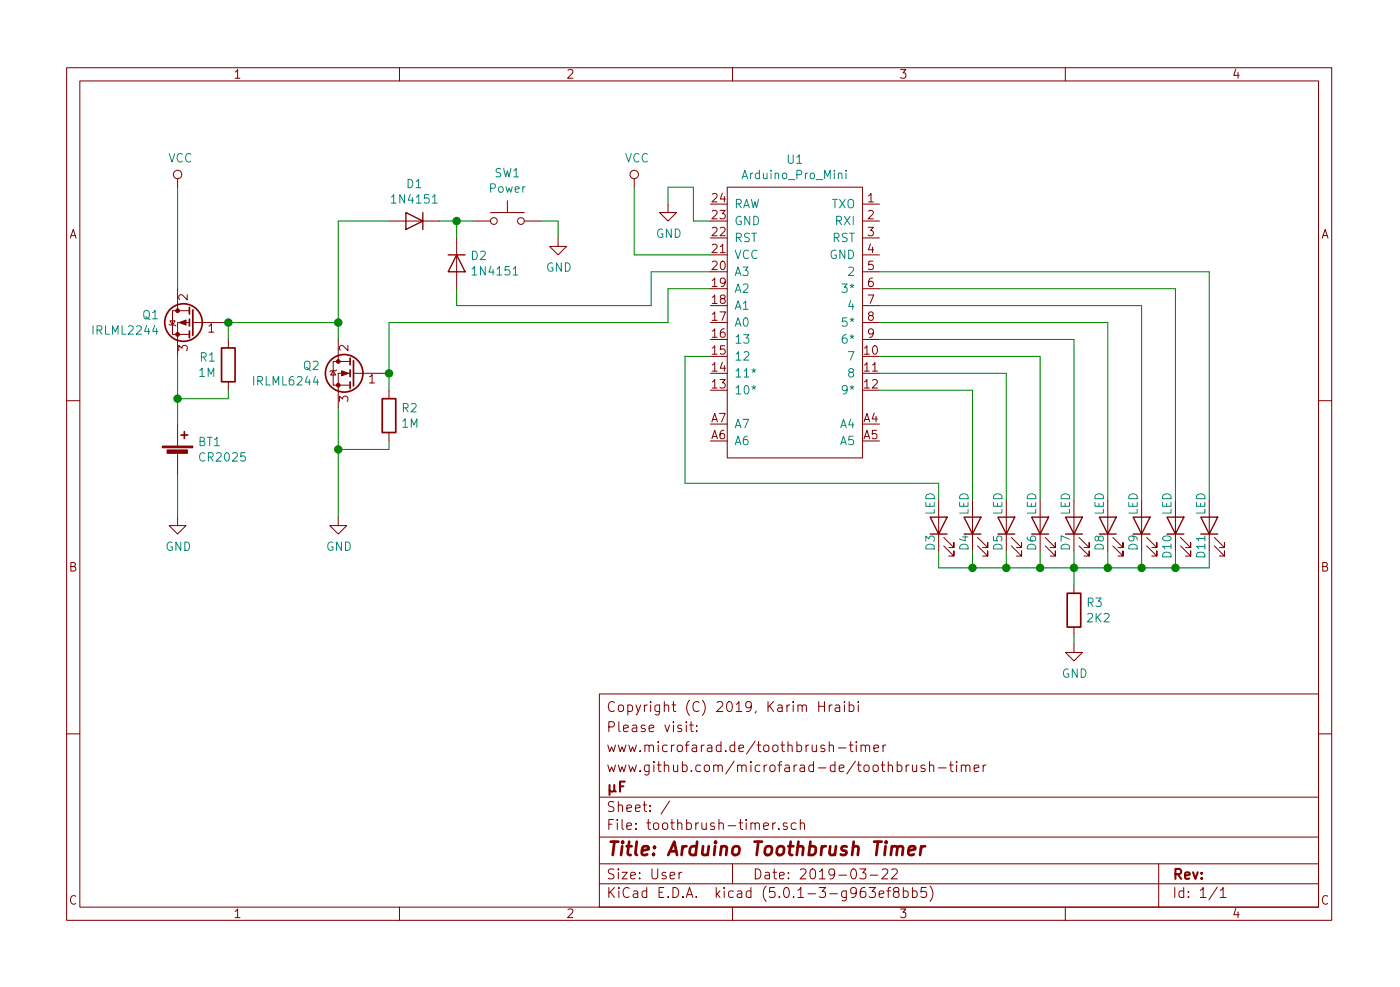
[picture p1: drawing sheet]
<svg xmlns="http://www.w3.org/2000/svg" width="210mm" height="148mm" viewBox="0 0 210 148" stroke-linecap="round" stroke-linejoin="round" font-family="sans-serif">
<g fill="none" stroke="#840000" stroke-width=".15">
<path d="M10 10.2h190v128h-190zM12 12.1h186v124.1h-186zM60 10.2v1.9M110 10.2v1.9M160 10.2v1.9M26.7 26.8v1.3M58.4 33.2h7.6M68.6 35.7v7.6M71.1 33.2h2.6M73.7 31.9h5M76.2 30.1v1.8M78.7 33.2h2.6"/>
<path d="M83.8 35.7v1.3h1.3l-1.3 1.3-1.3-1.3h1.3M95.2 26.8v1.3M100.3 30.6v1.3h1.3l-1.3 1.3-1.2-1.3h1.2M109.2 28.1h20.3v40.6h-20.3zM129.5 30.6h2.6M129.5 33.2h2.6M129.5 35.7h2.6M129.5 38.3h2.6M25.4 48.7l.1 .1h.8l.1 .1M25.5 48.2h.8l-.4 .6zM26.7 46.6h-.8v3.6h2.5M26.7 43.3v3.3"/>
<path d="M26.7 46.6h1.7M28.4 48.4h-1.7v5.1M29 48.4h.2M29.2 48.4h5.1M34.3 51v1.2M34.3 57.3v1.3M50 55.7l.4 .6h-.7zM50.5 55.5l-.1 .2h-.7l-.2 .1M50.8 54.3h-.8v3.5h2.6M50.8 54.3h1.8M50.8 51v3.3M52.6 56h-1.8v5.1"/>
<path d="M53.1 56h.2M53.3 56h5.1M58.4 58.6v1.3M129.5 40.8h2.6M129.5 43.3h2.6M129.5 45.9h2.6M129.5 48.4h2.6M129.5 51h2.6M10 60.2h2M26.7 77.6v1.3h1.2l-1.2 1.3-1.3-1.3h1.3M26.7 63.7v3.3M26.7 68v3.3"/>
<path d="M50.8 77.6v1.3h1.3l-1.3 1.3-1.3-1.3h1.3M58.4 64.9v1.3M141 77.6v2.6M146 77.6v2.6M151.1 77.6v2.6M156.2 77.6v2.6M161.3 77.6v2.6M166.4 77.6v2.6M171.4 77.6v2.6M176.5 77.6v2.6M181.6 77.6v5.1M198 60.2h2"/>
<path d="M141.7 81.9l1.6 1.6v-.8v.8h-.8M141.7 80.7l1.6 1.5v-.8v.8h-.8M146.8 81.9l1.5 1.6v-.8v.8h-.7M146.8 80.7l1.5 1.5v-.8v.8h-.7M151.9 81.9l1.5 1.6v-.8v.8h-.7M151.9 80.7l1.5 1.5v-.8v.8h-.7M157 81.9l1.5 1.6v-.8v.8h-.8M157 80.7l1.5 1.5v-.8v.8h-.8M161.3 96.7v1.3h1.3l-1.3 1.2-1.3-1.2h1.3M161.3 87.8v1.3M161.3 94.1v1.3M162.1 81.9l1.5 1.6v-.8v.8h-.8"/>
<path d="M162.1 80.7l1.5 1.5v-.8v.8h-.8M167.1 81.9l1.6 1.6v-.8v.8h-.8M167.1 80.7l1.6 1.5v-.8v.8h-.8M172.2 81.9l1.5 1.6v-.8v.8h-.7M172.2 80.7l1.5 1.5v-.8v.8h-.7M177.3 81.9l1.5 1.6v-.8v.8h-.7M177.3 80.7l1.5 1.5v-.8v.8h-.7M182.4 81.9l1.5 1.6v-.8v.8h-.8M182.4 80.7l1.5 1.5v-.8v.8h-.8M10 110.2h2M90 104.2h108v32h-108zM90 119.7h108"/>
<path d="M103.1 108.3l-.1 .1 .1 .1v-.2v.2M103.1 108.8v1M103.6 108.8h.5M103.8 108.3v1.3v.2h.3M104.6 109.7l.1 .1h-.1M104.6 108.9l.1 .1-.1 .1v-.2v.2M123 105.3v1.5M123 106h.8M123.8 105.3v1.5M124.5 105.8v1M125 105.8l-.3 .1-.2 .2M125.5 105.9l.1-.1 .4 .1 .1 .9"/>
<path d="M125.9 112.3h1.2M126.1 106.2l-.5 .1a.29 .29 0 0 0-.2 .2 .29 .29 0 0 0 .2 .3l.5-.1M126.8 105.3l-.1 .1 .1 .1 .1-.1-.1-.1v.2M126.8 105.8v1M127.5 105.9a.48 .48 0 0 1 .7 .1v.1v.6a.48 .48 0 0 1-.7 0M127.5 111.8h.6M127.5 105.3v1.5M127.8 111.3v1.3v.2h.3M128.6 111.3v.2l.1-.1-.1-.1v.2M128.6 111.8v1M128.9 105.3l-.1 .1 .1 .1v-.2v.2M128.9 105.8v1"/>
<path d="M129.3 112l.1-.1a.37 .37 0 0 1 .6 .1v.8M129.3 111.8v1M130 112l.2-.2 .3 .1 .1 .9M131.2 112.4l.8-.2-.1-.3-.4-.1-.3 .2 .1 .8h.2h.4M132.6 111.8v1M133 111.8l-.3 .1-.1 .2M136.5 114.8l-.3 .1-.1 .2M137 114.8l.1 1a.4 .4 0 0 0 .6-.1M137.7 114.8v1M138.9 114.9a.37 .37 0 0 0-.6 .1l.1 .3 .5 .1 .1 .2-.3 .2h-.4M139.6 115a.38 .38 0 0 1 .6 0v.8M139.6 114.3v1.5"/>
<path d="M140.9 115.3h1.2M142.6 114.8h.6M142.8 114.3v1.3l.4 .2M143.7 114.3l-.1 .1 .1 .1v-.1v-.1v.2M143.7 114.8v1M144.4 115v-.1a.37 .37 0 0 1 .6 .1v.8M144.4 114.8v1M145 115l.1-.1a.37 .37 0 0 1 .6 .1v.8M146.3 115.3l.7-.1-.1-.3-.4-.1-.2 .2 .1 .8h.1h.4M147.7 114.8v1M148.1 114.8l-.3 .1-.1 .2M198 110.2h2"/>
<path d="M60 136.2v2M90 132.7h108M90 129.7h108M90 125.7h108M100.6 120.3l-1.3 1.9M102 130.9v1M102.4 130.9l-.3 .1-.1 .2M110 129.7v3M110 136.2v2M114.7 124l.7-.1-.1-.3-.4-.1-.2 .2 .1 .7 .1 .1 .4-.1M116.1 123.5v1M116.5 123.5l-.3 .1-.1 .2"/>
<path d="M117 124.4v.1l-.1-.1 .1 .1M118.2 123.6l-.4-.1-.1 .1-.1 .2a.48 .48 0 0 0 .6 .3l.1 .1-.1 .2-.1 .1-.5-.1M119.6 123.6a.48 .48 0 0 0-.8 .2v.4a.48 .48 0 0 0 .8 .2M120.2 123.7a.38 .38 0 0 1 .6 0v.8M120.2 123v1.5M129.1 130.4h.9l-.4 .6 .3 .1a.61 .61 0 0 1 .1 .7l-.2 .1h-.5l-.2-.1M130.5 133.2h1l-.5 .6a.39 .39 0 0 1 .5 .3v.4l-.2 .2h-.5l-.3-.1M130.7 131.4h1.1M132 134.2l.7-.1v-.3l-.4-.1-.3 .2 .1 .8h.2h.4M132.5 130.6l.2-.2h.3l.3 .2v.3v.2l-.9 .8h.9M133.2 133.7h.6M133.8 133.2l-.3 .1-.1 .2v1.2"/>
<path d="M133.9 130.6l.2-.2 .5 .1a.37 .37 0 0 1 .1 .6l-.9 .8h1M134.5 133.9l-.3-.2v-.2a.48 .48 0 0 1 .7-.2l.1 .2-.1 .3-.6 .1a.48 .48 0 0 0-.1 .7 .51 .51 0 0 0 .8 0 .48 .48 0 0 0-.3-.7M135.7 133.8a.48 .48 0 0 1 .7 .2v.5a.48 .48 0 0 1-.7 .2M135.7 133.2v1.5M137 133.8l.5-.1 .2 .3v.6l-.2 .1h-.5M137 133.2v1.5M139.1 133.2h-.7l-.1 .7a.62 .62 0 0 1 .7 0l.2 .2-.1 .5-.2 .1h-.4l-.2-.1M139.7 133a1.71 1.71 0 0 1 0 2.3M160 136.2v2M174 129.7v6.5M182.8 133.2l-1.2 1.9M183.3 133.7l.4-.5v1.5"/>
<path d="M183.3 134.7h.8"/>
<circle cx="26.7" cy="26.2" r=".63"/>
<circle cx="74.2" cy="33.2" r=".51"/>
<circle cx="78.2" cy="33.2" r=".51"/>
<circle cx="95.2" cy="26.2" r=".63"/>
</g>
<path d="M134.8 127.3a.47 .47 0 0 1 .4-.3 .47 .47 0 0 1 .4 .3l-.1 1.1M136.4 127.7l1-.2v-.4l-.6-.1-.3 .3-.1 .8 .1 .2 .2 .1 .5-.1M138.4 127l-.2 1.4M138.9 127a.55 .55 0 0 0-.6 .4" fill="none" stroke="#840000" stroke-width=".41"/>
<path d="M64.9 30.5h.8M125.9 26.1l.1-.1a.31 .31 0 0 1 .4 .2v.6M127.1 25.6v.1M127.1 26v.8M77.1 41.3h.7M112.9 58l.3 .2 .3-.2M112.9 55.5l.3 .1 .3-.1" fill="none" stroke="#008484" stroke-width=".15"/>
<g fill="none" stroke="#840000" stroke-width=".25">
<path d="M28.4 46.1v1.1M28.4 47.9v1M28.4 49.7v1M29 46.5v3.8M33.3 52.2h2v5.1h-2zM52.6 53.8v1M52.6 55.5v1M52.6 57.3v1M53.1 54.1v3.8M57.4 59.9h2v5h-2zM27.2 65.3h1M27.7 64.8v1"/>
<path d="M160.3 89.1h2v5h-2z"/>
<circle cx="27.6" cy="48.4" r="2.82"/>
<circle cx="51.7" cy="56" r="2.82"/>
</g>
<g fill="none" stroke="#840000" stroke-width=".2">
<path d="M61 31.9l2.5 1.3-2.5 1.3zM63.5 31.9v2.6M67.3 38.3h2.5M68.6 38.3l1.2 2.5h-2.5zM139.7 77.6h2.5l-1.2 2.6zM144.8 77.6h2.5l-1.3 2.6zM149.9 77.6h2.5l-1.3 2.6zM154.9 77.6h2.6l-1.3 2.6zM160 77.6h2.6l-1.3 2.6zM165.1 77.6h2.5l-1.2 2.6zM170.2 77.6h2.5l-1.3 2.6zM175.3 77.6h2.5l-1.3 2.6z"/>
<path d="M180.3 77.6h2.6l-1.3 2.6zM139.7 80.2h2.5M144.8 80.2h2.5M149.9 80.2h2.5M154.9 80.2h2.6M160 80.2h2.6M165.1 80.2h2.5M170.2 80.2h2.5M175.3 80.2h2.5M180.3 80.2h2.6"/>
</g>
<g fill="#840000" stroke="#840000" stroke-width=".15">
<path d="M24.4 67h4.6v.2h-4.6z"/>
<path d="M25.1 67.5h3v.6h-3z"/>
<path d="M51.3 55.7l1 .3-1 .4z"/>
<path d="M26.9 48.4l1-.4v.8z"/>
<circle cx="50.8" cy="57.8" r=".28"/>
<circle cx="50.8" cy="54.3" r=".28"/>
<circle cx="26.7" cy="50.2" r=".28"/>
<circle cx="26.7" cy="46.6" r=".28"/>
</g>
<g fill="none" stroke="#008400" stroke-width=".15">
<path d="M26.7 28.1v15.2M58.4 33.2h-7.6v17.8M66 33.2h5.1M68.6 33.2v2.5M81.3 33.2h2.5v2.5M95.2 28.1v10.2h11.5M100.3 30.6v-2.5h3.8v5.1h2.6M26.7 53.5v10.2M34.3 58.6v1.3h-7.6M50.8 48.4h-16.5v2.6M106.7 40.8h-8.9v5.1h-29.2v-2.6M106.7 43.3h-6.4v5.1h-41.9v10.2"/>
<path d="M106.7 53.5h-3.8v19.1h38.1v2.5M132.1 45.9h39.3v29.2M132.1 40.8h49.5v34.3M132.1 48.4h34.3v26.7M132.1 43.3h44.4v31.8M132.1 51h29.2v24.1M132.1 58.6h13.9v16.5M132.1 56h19v19.1M132.1 53.5h24.1v21.6M26.7 71.3v6.3M50.8 61.1v16.5M58.4 66.2v1.3h-7.6"/>
<path d="M141 82.7v2.6h40.6v-2.6M146 82.7v2.6M151.1 82.7v2.6M156.2 82.7v2.6M161.3 82.7v5.1M161.3 95.4v1.3M166.4 82.7v2.6M171.4 82.7v2.6M176.5 82.7v2.6"/>
</g>
<g fill="#008400" stroke="#008400" stroke-width=".25">
<circle cx="26.7" cy="59.9" r=".51"/>
<circle cx="68.6" cy="33.2" r=".51"/>
<circle cx="50.8" cy="67.5" r=".51"/>
<circle cx="50.8" cy="48.4" r=".51"/>
<circle cx="34.3" cy="48.4" r=".51"/>
<circle cx="58.4" cy="56" r=".51"/>
<circle cx="146.1" cy="85.3" r=".51"/>
<circle cx="151.1" cy="85.3" r=".51"/>
<circle cx="156.2" cy="85.3" r=".51"/>
<circle cx="161.3" cy="85.3" r=".51"/>
<circle cx="166.4" cy="85.3" r=".51"/>
<circle cx="171.5" cy="85.3" r=".51"/>
<circle cx="176.5" cy="85.3" r=".51"/>
</g>
<text font-size="2.8" fill="#840000" x="91" y="128.5">Title: Arduino Toothbrush Timer</text>
<g font-size="2.1" fill="#840000">
<text x="91" y="106.9">Copyright (C) 2019, Karim Hraibi</text>
<text x="91" y="112.9">www.microfarad.de/toothbrush-timer</text>
<text x="91" y="109.9">Please visit:</text>
<text x="91" y="118.9">µF</text>
<text x="91" y="115.9">www.github.com/microfarad-de/toothbrush-timer</text>
<text x="91" y="124.6">File: toothbrush-timer.sch</text>
<text x="91" y="121.9">Sheet: /</text>
<text x="91" y="134.8">KiCad E.D.A. kicad (5.0.1-3-g963ef8bb5)</text>
<text x="91" y="132">Size: User</text>
<text x="113" y="132">Date: 2019-03-22</text>
<text x="176" y="132">Rev:</text>
<text x="176" y="134.8">Id: 1/1</text>
</g>
<g font-size="1.8" fill="#840000">
<text x="35" y="11.8">1</text>
<text x="85" y="11.8">2</text>
<text x="135" y="11.8">3</text>
<text x="185" y="11.8">4</text>
<text x="10.4" y="35.8">A</text>
<text x="107" y="35.5">22</text>
<text x="107" y="32.9">23</text>
<text x="107" y="30.4">24</text>
<text x="130.3" y="30.4">1</text>
<text x="130.3" y="32.9">2</text>
<text x="130.3" y="35.5">3</text>
<text x="198.4" y="35.8">A</text>
<text x="107" y="40.5">20</text>
<text x="107" y="38">21</text>
<text x="130.3" y="38">4</text>
<text x="130.3" y="40.5">5</text>
<text x="28.2" y="45.1" transform="rotate(-90 28.2 45.1)">2</text>
<text x="107" y="45.6">18</text>
<text x="107" y="43.1">19</text>
<text x="130.3" y="43.1">6</text>
<text x="130.3" y="45.6">7</text>
<text x="28.2" y="52.7" transform="rotate(-90 28.2 52.7)">3</text>
<text x="31.3" y="49.9">1</text>
<text x="52.3" y="52.7" transform="rotate(-90 52.3 52.7)">2</text>
<text x="107" y="53.2">15</text>
<text x="107" y="50.7">16</text>
<text x="107" y="48.2">17</text>
<text x="129.8" y="53.2">10</text>
<text x="130.3" y="48.2">8</text>
<text x="130.3" y="50.7">9</text>
<text x="55.4" y="57.6">1</text>
<text x="107" y="58.3">13</text>
<text x="107" y="55.8">14</text>
<text x="129.8" y="55.8">11</text>
<text x="129.8" y="58.3">12</text>
<text x="52.3" y="60.3" transform="rotate(-90 52.3 60.3)">3</text>
<text x="106.8" y="65.9">A6</text>
<text x="106.8" y="63.4">A7</text>
<text x="129.7" y="63.4">A4</text>
<text x="129.7" y="65.9">A5</text>
<text x="10.4" y="85.8">B</text>
<text x="198.4" y="85.8">B</text>
<text x="10.4" y="135.8">C</text>
<text x="35" y="137.8">1</text>
<text x="85" y="137.8">2</text>
<text x="135" y="137.8">3</text>
<text x="185" y="137.8">4</text>
<text x="198.4" y="135.8">C</text>
</g>
<g font-size="1.8" fill="#008484">
<text x="25.2" y="24.4">VCC</text>
<text x="61.1" y="28.3">D1</text>
<text x="73.6" y="28.9">Power</text>
<text x="74.3" y="26.6">SW1</text>
<text x="93.8" y="24.4">VCC</text>
<text x="111.7" y="26.9">Arduino_Pro_Mini</text>
<text x="118.3" y="24.6">U1</text>
<text x="59.1" y="30.6">1N4151</text>
<text x="98.5" y="35.7">GND</text>
<text x="110.2" y="33.8">GND</text>
<text x="110.2" y="31.3">RAW</text>
<text x="124.9" y="31.3">TXO</text>
<text x="125.6" y="33.8">RXI</text>
<text x="70.8" y="39">D2</text>
<text x="71.2" y="41.4">1N4151</text>
<text x="82" y="40.8">GND</text>
<text x="110.2" y="41.4">A3</text>
<text x="110.2" y="38.9">VCC</text>
<text x="110.2" y="36.4">RST</text>
<text x="124.6" y="38.9">GND</text>
<text x="125" y="36.4">RST</text>
<text x="127.5" y="41.4">2</text>
<text x="21.5" y="47.9">Q1</text>
<text x="110.2" y="46.5">A1</text>
<text x="110.2" y="44">A2</text>
<text x="126.8" y="44">3*</text>
<text x="127.5" y="46.5">4</text>
<text x="14.1" y="50.2">IRLML2244</text>
<text x="110.2" y="51.6">13</text>
<text x="110.2" y="49.1">A0</text>
<text x="126.8" y="49.1">5*</text>
<text x="126.8" y="51.6">6*</text>
<text x="29.9" y="56.6">1M</text>
<text x="30.1" y="54.3">R1</text>
<text x="38.3" y="57.9">IRLML6244</text>
<text x="45.6" y="55.6">Q2</text>
<text x="110.2" y="59.2">10*</text>
<text x="110.2" y="56.7">11*</text>
<text x="110.2" y="54.1">12</text>
<text x="126.8" y="59.2">9*</text>
<text x="127.5" y="54.1">7</text>
<text x="127.5" y="56.7">8</text>
<text x="60.4" y="64.2">1M</text>
<text x="60.4" y="61.9">R2</text>
<text x="110.2" y="64.3">A7</text>
<text x="126.3" y="64.3">A4</text>
<text x="29.8" y="67">BT1</text>
<text x="30.2" y="69.3">CR2025</text>
<text x="110.2" y="66.8">A6</text>
<text x="126.3" y="66.8">A5</text>
<text x="140.4" y="77.4" transform="rotate(-90 140.4 77.4)">LED</text>
<text x="145.5" y="77.4" transform="rotate(-90 145.5 77.4)">LED</text>
<text x="150.5" y="77.4" transform="rotate(-90 150.5 77.4)">LED</text>
<text x="155.6" y="77.4" transform="rotate(-90 155.6 77.4)">LED</text>
<text x="160.7" y="77.4" transform="rotate(-90 160.7 77.4)">LED</text>
<text x="165.8" y="77.4" transform="rotate(-90 165.8 77.4)">LED</text>
<text x="170.9" y="77.4" transform="rotate(-90 170.9 77.4)">LED</text>
<text x="175.9" y="77.4" transform="rotate(-90 175.9 77.4)">LED</text>
<text x="181" y="77.4" transform="rotate(-90 181 77.4)">LED</text>
<text x="24.8" y="82.7">GND</text>
<text x="49" y="82.7">GND</text>
<text x="140.4" y="82.6" transform="rotate(-90 140.4 82.6)">D3</text>
<text x="145.5" y="82.6" transform="rotate(-90 145.5 82.6)">D4</text>
<text x="150.5" y="82.6" transform="rotate(-90 150.5 82.6)">D5</text>
<text x="155.6" y="82.6" transform="rotate(-90 155.6 82.6)">D6</text>
<text x="160.7" y="82.6" transform="rotate(-90 160.7 82.6)">D7</text>
<text x="165.8" y="82.6" transform="rotate(-90 165.8 82.6)">D8</text>
<text x="170.9" y="82.6" transform="rotate(-90 170.9 82.6)">D9</text>
<text x="175.9" y="83.7" transform="rotate(-90 175.9 83.7)">D10</text>
<text x="181" y="83.7" transform="rotate(-90 181 83.7)">D11</text>
<text x="163.3" y="91.1">R3</text>
<text x="163.3" y="93.4">2K2</text>
<text x="159.5" y="101.8">GND</text>
</g>
</svg>
